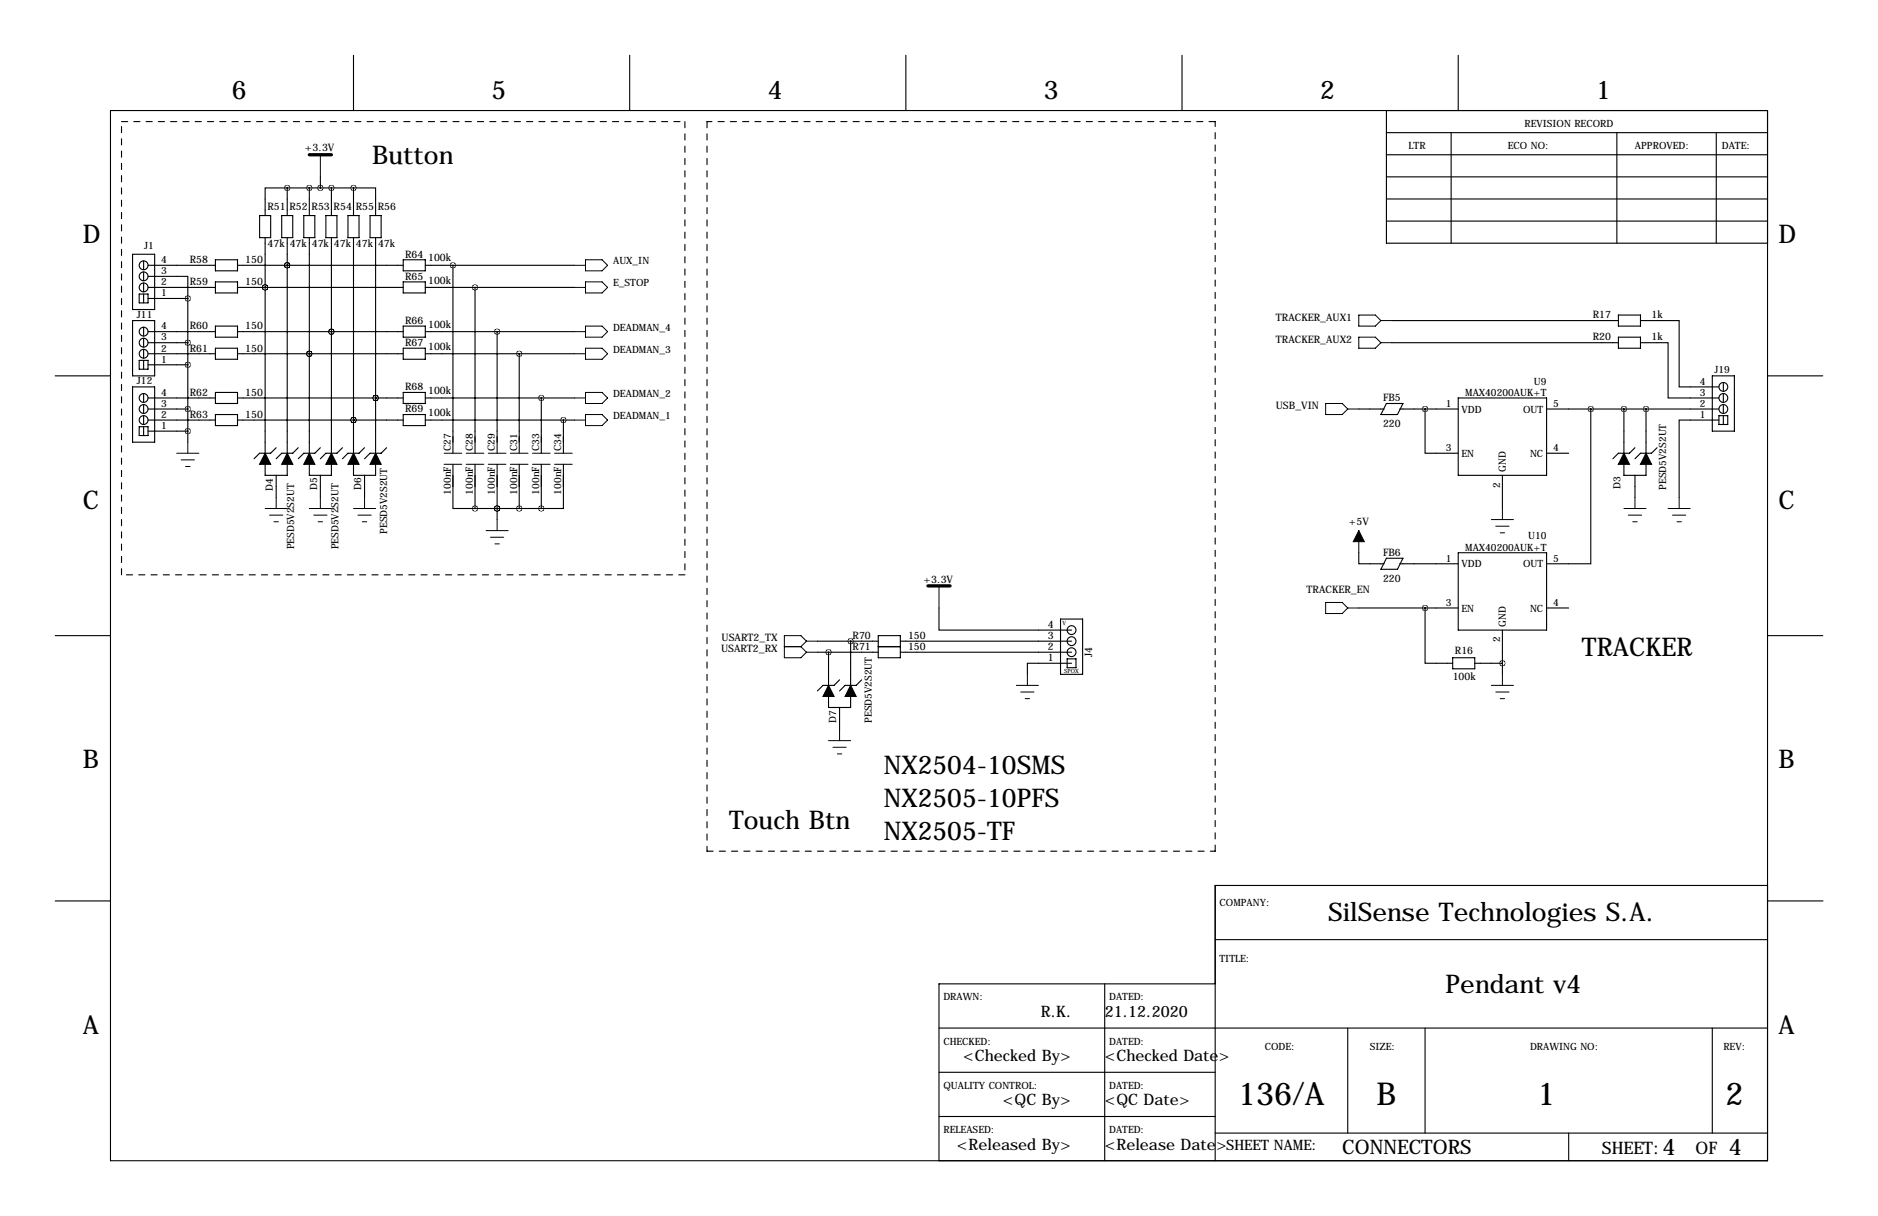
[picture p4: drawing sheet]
<svg xmlns="http://www.w3.org/2000/svg" width="432mm" height="279mm" viewBox="0 0 432 279" stroke-linecap="round" stroke-linejoin="round" font-family="sans-serif">
<g fill="none" stroke="#000" stroke-width=".25">
<path d="M81.3 12.7v12.7M144.8 12.7v12.7M208.3 12.7v12.7M271.8 12.7v12.7M335.3 12.7v12.7M25.4 25.4h381v241.3h-381zM318.8 30.5h87.6M318.8 35.6h87.6M318.8 25.4v30.5h87.6M333.7 30.5v25.4M371.8 30.5v25.4M394.6 30.5v25.4"/>
<path d="M30.5 58.4h5.1v12.7h-5.1zM33 59.9v2.1M49.5 59.7h5.1v2.5h-5.1zM59.7 49.5h2.5v5.1h-2.5zM61 54.6v49.5M64.8 49.5h2.5v5.1h-2.5zM66 43.2h-5v6.3M66 43.2v6.3M66 54.6v49.5M66 43.2h15.3M69.8 49.5h2.6v5.1h-2.6zM71.1 43.2v6.3"/>
<path d="M71.1 54.6v49.5M73.7 40.6v2.6M74.9 49.5h2.6v5.1h-2.6zM76.2 43.2v6.3M76.2 54.6v49.5M80 49.5h2.5v5.1h-2.5zM81.3 43.2h5.1v6.3M81.3 43.2v6.3M81.3 54.6v49.5M85.1 49.5h2.5v5.1h-2.5zM86.4 54.6v49.5M92.7 59.7h5.1v2.5h-5.1z"/>
<path d="M318.8 45.7h87.6M318.8 50.8h87.6M318.8 40.6h87.6M30.5 73.7h5.1v12.7h-5.1zM32 67.6h2v2h-2zM33 62.5v2M33 65v2.1M33 67.6v2M33 75.2v2M33 77.7v2.1M34 63.5h9.2v5.1M34 78.7h9.2"/>
<path d="M34 76.2h15.5M34 68.6h9.2M34 66h15.5M34 61h15.5M43.2 68.6v33M49.5 64.8h5.1v2.5h-5.1zM49.5 74.9h5.1v2.6h-5.1zM54.6 76.2h38.1M54.6 66h38.1M54.6 61h38.1M61 66h.1M66 61h.1"/>
<path d="M76.2 76.2h.1M92.7 64.8h5.1v2.5h-5.1zM92.7 74.9h5.1v2.6h-5.1zM97.8 76.2h34.3M97.8 66h34.3M97.8 61h34.3M104.1 61v43.1M109.2 66v38.1M114.3 76.2v27.9M320 73.7h52.1M320 78.7h52.1M372.1 72.4h5.1v2.5h-5.1z"/>
<path d="M372.1 77.5h5.1v2.5h-5.1zM377.2 78.7h6.3v12.7h11.7M377.2 73.7h8.9v15.2h9.1M12.7 86.4h12.7M30.5 88.9h5.1v12.7h-5.1zM32 82.8h2v2h-2zM32 98h2v2.1h-2zM33 80.3v2M33 82.8v2M33 90.4v2.1M33 93v2M33 95.5v2"/>
<path d="M33 98v2.1M34 83.8h9.2M34 81.3h15.5M34 99.1h9.2M34 96.5h15.5M34 94h9.2M34 91.4h15.5M49.5 80h5.1v2.5h-5.1zM49.5 90.2h5.1v2.5h-5.1zM49.5 95.2h5.1v2.6h-5.1zM54.6 81.3h38.1M54.6 96.5h38.1"/>
<path d="M54.6 91.4h38.1M71.1 81.3h.1M81.3 96.5h.1M86.4 91.4h.1M92.7 80h5.1v2.5h-5.1zM92.7 90.2h5.1v2.5h-5.1zM92.7 95.2h5.1v2.6h-5.1zM97.8 81.3h34.3M97.8 96.5h34.3M97.8 91.4h34.3M119.4 81.3v22.8M124.5 91.4v12.7"/>
<path d="M129.5 96.5v7.6M312.4 94h5.9M318.8 92.7h3.8l-1.3 2.5h-3.8zM321.8 94h13.5M327.7 94v10.1h7.6M335.3 91.4h20.3v17.8h-20.3zM355.6 94h39.6M365.8 94v35.5h-10.2M373.4 94v10.1M378.5 94v10.1M393.7 86.4h5.1v12.7h-5.1zM395.2 96.5h-9.1v17.8"/>
<path d="M395.2 95.5h2.1v2h-2.1zM396.2 87.9v2M396.2 90.4v2.1M396.2 93v2M396.2 95.5v2M406.4 86.4h12.7M61 106.7v2.5h5v-2.5M63.5 102.9l-1.3 1.2h-2.5l-1.3 1.3M63.5 109.2v5.1M68.6 102.9l-1.3 1.2h-2.5l-1.3 1.3M71.1 106.7v2.5h5.1v-2.5M73.7 102.9l-1.3 1.2h-2.6l-1.2 1.3"/>
<path d="M73.7 109.2v5.1M78.7 102.9l-1.2 1.2h-2.6l-1.2 1.3M81.3 106.7v2.5h5.1v-2.5M83.8 102.9l-1.3 1.2h-2.5l-1.3 1.3M83.8 109.2v5.1M88.9 102.9l-1.3 1.2h-2.5l-1.3 1.3M104.1 106.7v10.1h5.1M109.2 106.7v10.1M109.2 116.8h15.3M114.3 116.8h.1M114.3 106.7v12.7M119.4 106.7v10.1"/>
<path d="M124.5 106.7v10.1M129.5 106.7v10.1h-5M345.4 109.2v7.6M355.6 104.1h5.1M373.4 106.7v2.5h5.1v-2.5M375.9 102.9l-1.3 1.2h-2.5l-1.3 1.3M375.9 109.2v5.1M381 102.9l-1.3 1.2h-2.5l-1.3 1.3M215.9 139.7v5.1h30.5M312.4 127v2.5h5.9M312.4 139.7h22.9M318.8 128.3h3.8l-1.3 2.5h-3.8z"/>
<path d="M321.8 129.5h13.5M327.7 139.7v12.7h6.3M335.3 127h20.3v17.8h-20.3zM355.6 139.7h5.1M12.7 146h12.7M188 147.3h13.9M188 149.9h13.9M190.5 149.9v7.6M193 156.2l-1.2 1.3h-2.6l-1.2 1.3M195.6 147.3v10.2M198.1 156.2l-1.3 1.3h-2.5l-1.3 1.3M201.9 146h5.1v5.1h-5.1z"/>
<path d="M201.9 148.6h5.1M207 147.3h39.4M207 149.9h39.4M243.8 142.2h5.1v12.7h-5.1zM245.4 151.4h2v2h-2zM246.4 152.4h-10.2v2.5M334 151.1h5.1v2.6h-5.1zM339.1 152.4h6.3M345.4 144.8v10.1M406.4 146h12.7M190.5 160v2.6h5.1v-2.6M193 162.6v5"/>
<path d="M12.7 207h12.7M279.4 215.9h127M406.4 203.5h-127v63.2M406.5 207h12.7M215.9 236.2h190.5M254 226.1v40.6M279.4 226.1h-63.5v40.6M309.9 236.2v24.1M327.7 236.2v24.1M393.7 236.2v24.1M215.9 246.4h63.5M215.9 256.5h63.5"/>
<path d="M279.4 260.3h127M360.7 260.3v6.4"/>
<circle cx="33" cy="76.2" r="1.02"/>
<circle cx="33" cy="63.5" r="1.02"/>
<circle cx="33" cy="61" r="1.02"/>
<circle cx="33" cy="66" r="1.02"/>
<circle cx="33" cy="78.7" r="1.02"/>
<circle cx="33" cy="96.5" r="1.02"/>
<circle cx="33" cy="91.4" r="1.02"/>
<circle cx="33" cy="94" r="1.02"/>
<circle cx="33" cy="81.3" r="1.02"/>
<circle cx="396.2" cy="88.9" r="1.02"/>
<circle cx="396.2" cy="94" r="1.02"/>
<circle cx="396.2" cy="91.4" r="1.02"/>
<circle cx="246.4" cy="144.8" r="1.02"/>
<circle cx="246.4" cy="147.3" r="1.02"/>
<circle cx="246.4" cy="149.9" r="1.02"/>
</g>
<path d="M27.9 27.9h129.6M157.5 27.9v104.2M162.6 27.9v167.7M279.4 27.9h-116.8M27.9 132.1v-104.2M157.5 132.1h-129.6M162.6 195.6h116.8M279.4 195.6v-167.7" fill="none" stroke="#000" stroke-width=".25" stroke-dasharray="1.4 1.4"/>
<path d="M61 104.1l1.2 2.6h-2.5zM66 104.1l1.3 2.6h-2.5zM71.1 104.1l1.3 2.6h-2.6zM76.2 104.1l1.3 2.6h-2.6zM81.3 104.1l1.2 2.6h-2.5zM86.4 104.1l1.2 2.6h-2.5zM373.4 104.1l1.2 2.6h-2.5zM378.5 104.1l1.2 2.6h-2.5zM190.5 157.5l1.3 2.5h-2.6zM195.6 157.5l1.2 2.5h-2.5z" fill="#000" stroke="#000" stroke-width=".25"/>
<g fill="none" stroke="#000" stroke-width=".23">
<path d="M73.7 35.6v5M134.6 59.7h3.8l1.3 1.3-1.3 1.2h-3.8zM132.1 76.2h2.5M132.1 66h2.5M132.1 61h2.5M134.6 64.8h3.8l1.3 1.2-1.3 1.3h-3.8zM134.6 74.9h3.8l1.3 1.3-1.3 1.3h-3.8zM312.4 77.5h3.8l1.3 1.2-1.3 1.3h-3.8zM312.4 72.4h3.8l1.3 1.3-1.3 1.2h-3.8zM317.5 78.7h2.5M317.5 73.7h2.5M132.1 96.5h2.5"/>
<path d="M132.1 91.4h2.5M132.1 81.3h2.5M134.6 80h3.8l1.3 1.3-1.3 1.2h-3.8zM134.6 90.2h3.8l1.3 1.2-1.3 1.3h-3.8zM134.6 95.2h3.8l1.3 1.3-1.3 1.3h-3.8zM304.8 92.7h3.8l1.3 1.3-1.3 1.2h-3.8zM309.9 94h2.5M40.6 104.1h5.1M41.7 105.7h3M42.7 107.2h1M43.2 101.6v2.5M61 116.8h5"/>
<path d="M62 118.4h3M63 119.9h1M63.5 114.3v2.5M71.1 116.8h5.1M72.1 118.4h3.1M73.2 119.9h1M73.7 114.3v2.5M81.3 116.8h5.1M82.3 118.4h3M83.3 119.9h1M83.8 114.3v2.5M102.1 104.1h4.1"/>
<path d="M102.1 106.7h4.1M107.2 104.1h4.1M107.2 106.7h4.1M112.3 104.1h4M112.3 106.7h4M114.3 119.4v2.5M117.3 104.1h4.1M117.3 106.7h4.1M122.4 104.1h4.1M122.4 106.7h4.1M127.5 104.1h4.1M127.5 106.7h4.1"/>
<path d="M342.9 119.4h5.1M345.4 116.8v2.6M373.4 116.8h5.1M374.4 118.4h3M375.4 119.9h1M375.9 114.3v2.5M383.5 116.8h5.1M384.6 118.4h3M385.6 119.9h1M386.1 114.3v2.5M111.8 121.9h5M112.8 123.4h3"/>
<path d="M113.8 125h1M215.9 134.6v5.1M304.8 138.4h3.8l1.3 1.3-1.3 1.3h-3.8zM309.9 139.7h2.5M312.4 121.9v5.1M343.9 120.9h3.1M344.9 122.4h1M180.3 148.6h3.8M184.1 148.6l1.3 1.3M185.4 149.9h2.6M185.4 147.3l-1.3-1.3h-3.8v5.1h3.8l1.3-1.2M185.4 147.3h2.6"/>
<path d="M185.4 147.3l-1.3 1.3M233.7 157.5h5.1M234.7 159h3M236.2 154.9v2.6M342.9 157.5h5.1M343.9 159h3.1M345.4 154.9v2.6M190.5 170.2h5.1M191.5 171.7h3.1M192.5 173.2h1M193 167.6v2.6M235.7 160.5h1"/>
<path d="M344.9 160.5h1"/>
</g>
<path d="M71.1 35.6h5.1M213.4 134.6h5" fill="none" stroke="#000" stroke-width=".76"/>
<path d="M312.4 121.9l1.3 2.6h-2.6z" fill="#000" stroke="#000" stroke-width=".23"/>
<path d="M43.1 99.1a.05 .05 0 0 0 .1 0 .05 .05 0 0 0-.1 0zM43.1 94a.05 .05 0 0 0 .1 0 .05 .05 0 0 0-.1 0zM43.1 83.8a.05 .05 0 0 0 .1 0 .05 .05 0 0 0-.1 0zM43.1 78.7a.05 .05 0 0 0 .1 0 .05 .05 0 0 0-.1 0zM43.1 68.6a.05 .05 0 0 0 .1 0 .05 .05 0 0 0-.1 0zM73.6 43.2a.05 .05 0 0 0 .1 0 .05 .05 0 0 0-.1 0zM66 43.2a.05 .05 0 0 0 .1 0 .05 .05 0 0 0-.1 0zM71.1 43.2a.05 .05 0 0 0 .1 0 .05 .05 0 0 0-.1 0zM81.2 43.2a.05 .05 0 0 0 .1 0 .05 .05 0 0 0-.1 0zM104.1 61a.05 .05 0 0 0 .1 0 .05 .05 0 0 0-.1 0zM109.2 66a.05 .05 0 0 0 .1 0 .05 .05 0 0 0-.1 0zM119.3 81.3a.05 .05 0 0 0 .1 0 .05 .05 0 0 0-.1 0zM124.4 91.4a.05 .05 0 0 0 .1 0 .05 .05 0 0 0-.1 0zM109.2 116.8a.05 .05 0 0 0 .1 0 .05 .05 0 0 0-.1 0zM119.3 116.8a.05 .05 0 0 0 .1 0 .05 .05 0 0 0-.1 0zM124.4 116.8a.05 .05 0 0 0 .1 0 .05 .05 0 0 0-.1 0zM195.5 147.3a.05 .05 0 0 0 .1 0 .05 .05 0 0 0-.1 0zM129.5 96.5a.05 .05 0 0 0 .1 0 .05 .05 0 0 0-.1 0zM345.4 152.4a.05 .05 0 0 0 .1 0 .05 .05 0 0 0-.1 0zM327.6 139.7a.05 .05 0 0 0 .1 0 .05 .05 0 0 0-.1 0zM327.6 94a.05 .05 0 0 0 .1 0 .05 .05 0 0 0-.1 0zM365.7 94a.05 .05 0 0 0 .1 0 .05 .05 0 0 0-.1 0zM373.3 94a.05 .05 0 0 0 .1 0 .05 .05 0 0 0-.1 0zM378.4 94a.05 .05 0 0 0 .1 0 .05 .05 0 0 0-.1 0zM86.3 91.4a.05 .05 0 0 0 .1 0 .05 .05 0 0 0-.1 0zM81.2 96.5a.05 .05 0 0 0 .1 0 .05 .05 0 0 0-.1 0zM71.1 81.3a.05 .05 0 0 0 .1 0 .05 .05 0 0 0-.1 0zM66 61a.05 .05 0 0 0 .1 0 .05 .05 0 0 0-.1 0zM60.9 66a.05 .05 0 0 0 .1 0 .05 .05 0 0 0-.1 0zM60.9 66a.05 .05 0 0 0 .1 0 .05 .05 0 0 0-.1 0zM66 61a.05 .05 0 0 0 .1 0 .05 .05 0 0 0-.1 0zM71.1 81.3a.05 .05 0 0 0 .1 0 .05 .05 0 0 0-.1 0zM81.2 96.5a.05 .05 0 0 0 .1 0 .05 .05 0 0 0-.1 0zM86.3 91.4a.05 .05 0 0 0 .1 0 .05 .05 0 0 0-.1 0z" fill="#000" stroke="#000" stroke-width="1.3"/>
<g font-size="7.3">
<text x="284.7" y="254">136/A</text>
<text x="316.5" y="254">B</text>
<text x="353.5" y="254">1</text>
<text x="396.7" y="254">2</text>
</g>
<g font-size="5.9">
<text x="53.3" y="22.9">6</text>
<text x="113" y="22.9">5</text>
<text x="176.5" y="22.9">4</text>
<text x="240" y="22.9">3</text>
<text x="303.5" y="22.9">2</text>
<text x="367" y="22.9">1</text>
<text x="85.6" y="37.6">Button</text>
<text x="19" y="55.9">D</text>
<text x="408.9" y="55.9">D</text>
<text x="19" y="116.8">C</text>
<text x="408.9" y="116.8">C</text>
<text x="363.7" y="150.6">TRACKER</text>
<text x="19" y="176.5">B</text>
<text x="203.2" y="177.8">NX2504-10SMS</text>
<text x="408.9" y="176.5">B</text>
<text x="203.2" y="185.4">NX2505-10PFS</text>
<text x="167.6" y="190.5">Touch Btn</text>
<text x="203.2" y="193">NX2505-TF</text>
<text x="305.4" y="211.6">SilSense Technologies S.A.</text>
<text x="332.4" y="228.1">Pendant v4</text>
<text x="19" y="237.5">A</text>
<text x="408.9" y="237.5">A</text>
</g>
<g font-size="5.3">
<text x="382.3" y="265.5">4</text>
<text x="397.5" y="265.5">4</text>
</g>
<text font-size="4.6" x="308.6" y="265.3">CONNECTORS</text>
<g font-size="4">
<text x="368.3" y="265">SHEET:</text>
<text x="389.9" y="265">OF</text>
</g>
<g font-size="3.6">
<text x="239.3" y="233.7">R.K.</text>
<text x="254" y="233.7">21.12.2020</text>
<text x="221.4" y="243.8">&lt;Checked By&gt;</text>
<text x="254" y="243.8">&lt;Checked Date&gt;</text>
<text x="230.6" y="254">&lt;QC By&gt;</text>
<text x="254" y="254">&lt;QC Date&gt;</text>
<text x="220" y="264.2">&lt;Released By&gt;</text>
<text x="254" y="264.2">&lt;Release Date&gt;SHEET NAME:</text>
</g>
<g font-size="2.4">
<text x="70.1" y="34.8">+3.3V</text>
<text x="61.5" y="48.3">R51 R52 R53 R54 R55 R56</text>
<text x="61.5" y="56.8">47k</text>
<text x="66.6" y="56.8">47k</text>
<text x="71.7" y="56.8">47k</text>
<text x="76.8" y="56.8">47k</text>
<text x="81.8" y="56.8">47k</text>
<text x="86.9" y="56.8">47k</text>
<text x="93.1" y="59.2">R64</text>
<text x="43.6" y="60.5">R58</text>
<text x="43.6" y="65.5">R59</text>
<text x="56.4" y="60.5">150</text>
<text x="56.4" y="65.5">150</text>
<text x="93.1" y="64.3">R65</text>
<text x="98.4" y="60.1">100k</text>
<text x="98.4" y="65.2">100k</text>
<text x="43.6" y="75.7">R60</text>
<text x="56.4" y="75.7">150</text>
<text x="93.1" y="74.4">R66</text>
<text x="98.4" y="75.3">100k</text>
<text x="293.4" y="73.7">TRACKER_AUX1</text>
<text x="366.2" y="73.2">R17</text>
<text x="379.7" y="73.2">1k</text>
<text x="43.6" y="80.8">R61</text>
<text x="56.4" y="80.8">150</text>
<text x="93.1" y="79.5">R67</text>
<text x="98.4" y="80.4">100k</text>
<text x="293.4" y="78.7">TRACKER_AUX2</text>
<text x="366.2" y="78.2">R20</text>
<text x="379.7" y="78.2">1k</text>
<text x="93.1" y="89.7">R68</text>
<text x="43.6" y="90.9">R62</text>
<text x="56.4" y="90.9">150</text>
<text x="93.1" y="94.7">R69</text>
<text x="98.4" y="90.6">100k</text>
<text x="98.4" y="95.6">100k</text>
<text x="293.4" y="94">USB_VIN</text>
<text x="318" y="92.2">FB5</text>
<text x="43.6" y="96">R63</text>
<text x="56.4" y="96">150</text>
<text x="318" y="98.1">220</text>
<text x="310.1" y="120.7">+5V</text>
<text x="318" y="127.7">FB6</text>
<text x="212.3" y="133.9">+3.3V</text>
<text x="300.4" y="136.1">TRACKER_EN</text>
<text x="318" y="133.6">220</text>
<text x="165.8" y="149.9">USART2_RX</text>
<text x="165.9" y="147.3">USART2_TX</text>
<text x="196" y="146.8">R70</text>
<text x="196" y="149.4">R71</text>
<text x="208.8" y="146.8">150</text>
<text x="208.8" y="149.4">150</text>
<text x="241" y="149.4">2</text>
<text x="241" y="146.8">3</text>
<text x="241" y="144.3">4</text>
<text x="241" y="151.9">1</text>
<text x="251.1" y="151" transform="rotate(-90 251.1 151)">J4</text>
<text x="334.5" y="150.3">R16</text>
<text x="334" y="156.2">100k</text>
</g>
<g font-size="2.3">
<text x="350.5" y="29.2">REVISION RECORD</text>
<text x="323.8" y="34.3">LTR</text>
<text x="346.7" y="34.3">ECO NO:</text>
<text x="375.9" y="34.3">APPROVED:</text>
<text x="395.9" y="34.3">DATE:</text>
<text x="33.2" y="57.2">J1</text>
<text x="37.1" y="65.5">2</text>
<text x="37.1" y="63">3</text>
<text x="37.1" y="60.5">4</text>
<text x="141" y="65.8">E_STOP</text>
<text x="141" y="60.7">AUX_IN</text>
<text x="37.1" y="68.1">1</text>
<text x="31.5" y="73">J11</text>
<text x="37.1" y="75.7">4</text>
<text x="141" y="75.9">DEADMAN_4</text>
<text x="37.1" y="83.3">1</text>
<text x="37.1" y="80.8">2</text>
<text x="37.1" y="78.2">3</text>
<text x="141" y="81">DEADMAN_3</text>
<text x="31.5" y="88.2">J12</text>
<text x="352.7" y="88.4">U9</text>
<text x="390.9" y="88.4">4</text>
<text x="394.2" y="85.7">J19</text>
<text x="37.1" y="93.5">3</text>
<text x="37.1" y="90.9">4</text>
<text x="141" y="91.2">DEADMAN_2</text>
<text x="332.4" y="93.5">1</text>
<text x="336" y="94.8">VDD</text>
<text x="336.9" y="90.9">MAX40200AUK+T</text>
<text x="350.2" y="94.8">OUT</text>
<text x="357.1" y="93.5">5</text>
<text x="390.9" y="93.5">2</text>
<text x="390.9" y="90.9">3</text>
<text x="37.1" y="98.6">1</text>
<text x="37.1" y="96">2</text>
<text x="141" y="96.3">DEADMAN_1</text>
<text x="390.9" y="96">1</text>
<text x="103.6" y="103.6" transform="rotate(-90 103.6 103.6)">C27</text>
<text x="108.7" y="103.6" transform="rotate(-90 108.7 103.6)">C28</text>
<text x="113.8" y="103.6" transform="rotate(-90 113.8 103.6)">C29</text>
<text x="118.9" y="103.6" transform="rotate(-90 118.9 103.6)">C31</text>
<text x="124" y="103.6" transform="rotate(-90 124 103.6)">C33</text>
<text x="129" y="103.6" transform="rotate(-90 129 103.6)">C34</text>
<text x="332.4" y="103.6">3</text>
<text x="336" y="104.9">EN</text>
<text x="351.8" y="104.9">NC</text>
<text x="357.1" y="103.6">4</text>
<text x="62.7" y="112.8" transform="rotate(-90 62.7 112.8)">D4</text>
<text x="72.9" y="112.5" transform="rotate(-90 72.9 112.5)">D5</text>
<text x="83.1" y="112.5" transform="rotate(-90 83.1 112.5)">D6</text>
<text x="103.6" y="113.6" transform="rotate(-90 103.6 113.6)">100nF</text>
<text x="108.7" y="113.6" transform="rotate(-90 108.7 113.6)">100nF</text>
<text x="113.8" y="113.6" transform="rotate(-90 113.8 113.6)">100nF</text>
<text x="118.9" y="113.6" transform="rotate(-90 118.9 113.6)">100nF</text>
<text x="124" y="113.6" transform="rotate(-90 124 113.6)">100nF</text>
<text x="129" y="113.6" transform="rotate(-90 129 113.6)">100nF</text>
<text x="344.9" y="112.1" transform="rotate(-90 344.9 112.1)">2</text>
<text x="346.2" y="108.5" transform="rotate(-90 346.2 108.5)">GND</text>
<text x="372.6" y="112.3" transform="rotate(-90 372.6 112.3)">D3</text>
<text x="383.1" y="112.5" transform="rotate(-90 383.1 112.5)">PESD5V2S2UT</text>
<text x="89" y="122.7" transform="rotate(-90 89 122.7)">PESD5V2S2UT</text>
<text x="351.4" y="124">U10</text>
<text x="67.7" y="126.2" transform="rotate(-90 67.7 126.2)">PESD5V2S2UT</text>
<text x="77.8" y="126.2" transform="rotate(-90 77.8 126.2)">PESD5V2S2UT</text>
<text x="332.4" y="129">1</text>
<text x="336" y="130.3">VDD</text>
<text x="336.9" y="126.5">MAX40200AUK+T</text>
<text x="350.2" y="130.3">OUT</text>
<text x="357.1" y="129">5</text>
<text x="332.4" y="139.2">3</text>
<text x="336" y="140.5">EN</text>
<text x="351.8" y="140.5">NC</text>
<text x="357.1" y="139.2">4</text>
<text x="344.9" y="147.6" transform="rotate(-90 344.9 147.6)">2</text>
<text x="346.2" y="144" transform="rotate(-90 346.2 144)">GND</text>
<text x="192.3" y="166.1" transform="rotate(-90 192.3 166.1)">D7</text>
<text x="200.5" y="166.1" transform="rotate(-90 200.5 166.1)">PESD5V2S2UT</text>
<text x="280.4" y="208.3">COMPANY:</text>
<text x="280.4" y="221">TITLE:</text>
<text x="216.9" y="229.9">DRAWN:</text>
<text x="255" y="229.9">DATED:</text>
<text x="216.9" y="240">CHECKED:</text>
<text x="255" y="240">DATED:</text>
<text x="290.8" y="241.3">CODE:</text>
<text x="315" y="241.3">SIZE:</text>
<text x="351.8" y="241.3">DRAWING NO:</text>
<text x="396.2" y="241.3">REV:</text>
<text x="216.9" y="250.2">QUALITY CONTROL:</text>
<text x="255" y="250.2">DATED:</text>
<text x="216.9" y="260.3">RELEASED:</text>
<text x="255" y="260.3">DATED:</text>
</g>
<g font-size="1.3">
<text x="244.3" y="143.7">V</text>
<text x="244.7" y="154.6">SPOX</text>
</g>
</svg>
